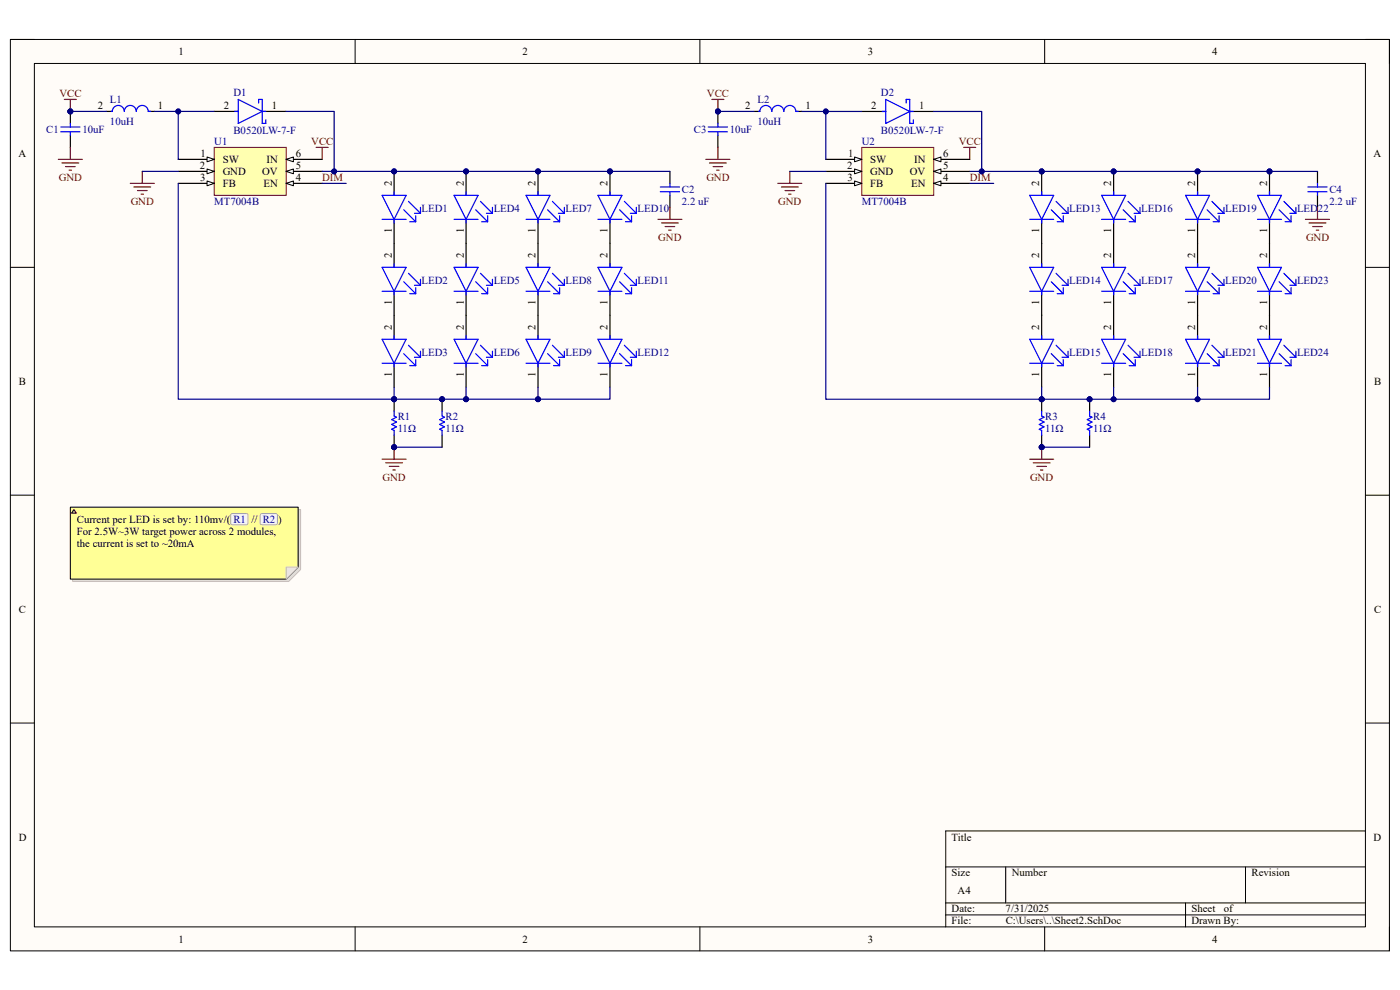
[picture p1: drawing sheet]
<svg xmlns="http://www.w3.org/2000/svg" width="297mm" height="210mm" viewBox="0 0 297 210" stroke-linecap="round" stroke-linejoin="round" font-family="sans-serif">
<path d="M2.2 8.4h292.6v193.3h-292.6z" fill-rule="evenodd" fill="#fffcf8"/>
<path d="M2.2 8.4h292.6v193.3h-292.6z" fill="none" stroke="#000" stroke-width=".21"/>
<path d="M7.3 13.5h282.4v183.1h-282.4z" fill-rule="evenodd" fill="#fffcf8"/>
<g fill="none" stroke="#000" stroke-width=".21">
<path d="M2.2 8.4h5.1M7.3 13.5h282.4v183.1h-282.4zM75.3 8.4v5.1M148.5 8.4v5.1M221.6 8.4v5.1M289.7 8.4h5.1v5.1M2.2 56.7h5.1M289.7 56.7h5.1M2.2 105h5.1M289.7 105.1h5.1M2.2 153.4h5.1M289.7 153.4h5.1"/>
<path d="M289.7 176.3h-89.1v20.3M75.3 196.6v5.1M148.5 196.6v5.1M200.6 183.9h89.1M200.6 191.5h89.1M200.6 194.1h89.1M213.4 183.9v7.6M221.6 196.6v5.1M251.5 191.5v5.1M264.2 183.9v7.6M294.8 196.6v5.1"/>
</g>
<path d="M67.1 31.3h2.5M68.3 31.3v2.5" fill="none" stroke="#800000" stroke-width=".25"/>
<circle cx="14.9" cy="23.6" r=".51" fill="#000080"/>
<circle cx="14.9" cy="23.6" r=".51" fill="none" stroke="#000080" stroke-width=".21"/>
<path d="M14.9 23.6v2.6" fill="none" stroke="#000" stroke-width=".25"/>
<circle cx="14.9" cy="23.6" r=".51" fill="#000080"/>
<circle cx="14.9" cy="23.6" r=".51" fill="none" stroke="#000080" stroke-width=".21"/>
<path d="M14.9 28.7v2.6M22.6 23.6h1.2M31.5 23.6h1.2M142.1 36.4v2.5M142.1 41.4v2.6" fill="none" stroke="#000" stroke-width=".25"/>
<path d="M12.9 28h4.1M12.9 26.9h4.1M14.9 26.2v.7M14.9 28v.7M23.6 23.6h.2a1.27 1.27 0 0 1 1.3-1.2 1.27 1.27 0 0 1 1.3 1.2 1.27 1.27 0 0 1 1.2-1.2 1.27 1.27 0 0 1 1.3 1.2 1.27 1.27 0 0 1 1.3-1.2 1.27 1.27 0 0 1 1.3 1.2h.5M140.1 39.7h4.1M142.1 38.9v.8M140.1 40.7h4.1M142.1 40.7v.7" fill="none" stroke="#00f" stroke-width=".25"/>
<g fill="none" stroke="#800000" stroke-width=".25">
<path d="M12.4 33.8h5.1M13.1 34.6h3.6M13.9 35.3h2M14.7 36.1h.5M14.9 31.3v2.5M139.6 46.5h5.1M140.3 47.3h3.6M141.1 48.1h2M141.9 48.8h.5M142.1 44v2.5M81.1 97.4h5.1M81.8 98.2h3.6"/>
<path d="M82.6 98.9h2M83.4 99.7h.5M83.6 94.9v2.5"/>
</g>
<circle cx="83.6" cy="94.9" r=".51" fill="#000080"/>
<circle cx="83.6" cy="94.9" r=".51" fill="none" stroke="#000080" stroke-width=".21"/>
<circle cx="83.6" cy="84.7" r=".51" fill="#000080"/>
<circle cx="83.6" cy="84.7" r=".51" fill="none" stroke="#000080" stroke-width=".21"/>
<circle cx="83.6" cy="94.9" r=".51" fill="#000080"/>
<circle cx="83.6" cy="94.9" r=".51" fill="none" stroke="#000080" stroke-width=".21"/>
<path d="M83.6 84.7v2.5" fill="none" stroke="#000" stroke-width=".25"/>
<circle cx="83.6" cy="84.7" r=".51" fill="#000080"/>
<circle cx="83.6" cy="84.7" r=".51" fill="none" stroke="#000080" stroke-width=".21"/>
<path d="M83.6 92.3v2.6" fill="none" stroke="#000" stroke-width=".25"/>
<circle cx="83.6" cy="94.9" r=".51" fill="#000080"/>
<circle cx="83.6" cy="94.9" r=".51" fill="none" stroke="#000080" stroke-width=".21"/>
<g fill="none" stroke="#00f" stroke-width=".25">
<path d="M49.8 23.6h.7M50.5 21.1l5.1 2.5-5.1 2.6zM54.9 21.9v-.8h.7v5.1h.8v-.8M55.6 23.6h.8M81.1 56.7h5.1l-2.6 5.1zM83.6 55.9v.8M85.6 59.8l2.6 2.5M86.7 58l2.5 2.5M89.2 59.3v1.2M81.1 72h5.1l-2.6 5.1zM81.1 77.1h5.1M81.1 61.8h5.1"/>
<path d="M83.6 61.8v.8M83.6 71.2v.8M83.6 77.1v.7M85.6 75l2.6 2.6M86.7 73.2l2.5 2.6M86.9 77.6h1.3M86.9 62.3h1.3M87.9 75.8h1.3M87.9 60.5h1.3M88.2 61v1.3M88.2 76.3v1.3M89.2 74.5v1.3"/>
<path d="M83.6 87.2v1.1l.5 .2-1 .5 1 .5-1 .5 1 .5-1 .6 .5 .2v1"/>
</g>
<path d="M45.5 23.6h5M55.6 23.6h5.1M83.6 51.6v5.1M83.6 61.8v10.2M83.6 77.1v5" fill="none" stroke="#000" stroke-width=".25"/>
<circle cx="83.6" cy="36.4" r=".51" fill="#000080"/>
<circle cx="83.6" cy="36.4" r=".51" fill="none" stroke="#000080" stroke-width=".21"/>
<path d="M83.6 36.4v5" fill="none" stroke="#000" stroke-width=".25"/>
<circle cx="83.6" cy="36.4" r=".51" fill="#000080"/>
<circle cx="83.6" cy="36.4" r=".51" fill="none" stroke="#000080" stroke-width=".21"/>
<path d="M83.6 46.5v5.1" fill="none" stroke="#000" stroke-width=".25"/>
<path d="M81.1 41.4h5.1l-2.6 5.1zM81.1 46.5h5.1M83.6 40.7v.7M83.6 46.5v.8M85.6 44.5l2.6 2.5M86.7 42.7l2.5 2.6M86.9 47h1.3M87.9 45.3h1.3M88.2 45.8v1.2M89.2 44v1.3" fill="none" stroke="#00f" stroke-width=".25"/>
<path d="M13.6 21.1h2.6M14.9 21.1v2.5M27.6 38.9h5.1M28.4 39.7h3.6M30.2 36.4v2.5M29.2 40.4h2M29.9 41.2h.5" fill="none" stroke="#800000" stroke-width=".25"/>
<circle cx="14.9" cy="23.6" r=".51" fill="#000080"/>
<circle cx="14.9" cy="23.6" r=".51" fill="none" stroke="#000080" stroke-width=".21"/>
<path d="M98.9 51.6v5.1M98.9 61.8v10.2M98.9 77.1v5" fill="none" stroke="#000" stroke-width=".25"/>
<g fill="none" stroke="#00f" stroke-width=".25">
<path d="M96.3 56.7h5.1l-2.5 5.1zM98.9 55.9v.8M100.9 59.8l2.6 2.5M101.9 58l2.6 2.5M104.5 59.3v1.2M96.3 72h5.1l-2.5 5.1zM96.3 77.1h5.1M96.3 61.8h5.1M98.9 61.8v.8M98.9 71.2v.8M98.9 77.1v.7M100.9 75l2.6 2.6"/>
<path d="M101.9 73.2l2.6 2.6M102.2 77.6h1.3M102.2 62.3h1.3M103.2 75.8h1.3M103.2 60.5h1.3M103.5 61v1.3M103.5 76.3v1.3M104.5 74.5v1.3"/>
</g>
<circle cx="98.9" cy="36.4" r=".51" fill="#000080"/>
<circle cx="98.9" cy="36.4" r=".51" fill="none" stroke="#000080" stroke-width=".21"/>
<path d="M98.9 36.4v5" fill="none" stroke="#000" stroke-width=".25"/>
<circle cx="98.9" cy="36.4" r=".51" fill="#000080"/>
<circle cx="98.9" cy="36.4" r=".51" fill="none" stroke="#000080" stroke-width=".21"/>
<path d="M98.9 46.5v5.1" fill="none" stroke="#000" stroke-width=".25"/>
<path d="M96.3 41.4h5.1l-2.5 5.1zM96.3 46.5h5.1M98.9 40.7v.7M98.9 46.5v.8M100.9 44.5l2.6 2.5M101.9 42.7l2.6 2.6M102.2 47h1.3M103.2 45.3h1.3M103.5 45.8v1.2M104.5 44v1.3" fill="none" stroke="#00f" stroke-width=".25"/>
<path d="M204.4 31.3h2.6M205.7 31.3v2.5" fill="none" stroke="#800000" stroke-width=".25"/>
<circle cx="152.3" cy="23.6" r=".51" fill="#000080"/>
<circle cx="152.3" cy="23.6" r=".51" fill="none" stroke="#000080" stroke-width=".21"/>
<path d="M152.3 23.6v2.6" fill="none" stroke="#000" stroke-width=".25"/>
<circle cx="152.3" cy="23.6" r=".51" fill="#000080"/>
<circle cx="152.3" cy="23.6" r=".51" fill="none" stroke="#000080" stroke-width=".21"/>
<path d="M152.3 28.7v2.6M159.9 23.6h1.3M168.8 23.6h1.3M279.5 36.4v2.5M279.5 41.4v2.6" fill="none" stroke="#000" stroke-width=".25"/>
<path d="M150.3 28h4M150.3 26.9h4M152.3 26.2v.7M152.3 28v.7M161 23.6h.2a1.27 1.27 0 0 1 1.3-1.2 1.27 1.27 0 0 1 1.2 1.2 1.27 1.27 0 0 1 1.3-1.2 1.27 1.27 0 0 1 1.3 1.2 1.27 1.27 0 0 1 1.3-1.2 1.27 1.27 0 0 1 1.2 1.2h.5M277.5 39.7h4M279.5 38.9v.8M277.5 40.7h4M279.5 40.7v.7" fill="none" stroke="#00f" stroke-width=".25"/>
<g fill="none" stroke="#800000" stroke-width=".25">
<path d="M149.8 33.8h5M150.5 34.6h3.6M151.3 35.3h2M152 36.1h.6M152.3 31.3v2.5M277 46.5h5M277.7 47.3h3.6M278.5 48.1h2M279.3 48.8h.5M279.5 44v2.5M218.5 97.4h5M219.2 98.2h3.6"/>
<path d="M220 98.9h2M220.7 99.7h.5M221 94.9v2.5"/>
</g>
<circle cx="221" cy="94.9" r=".51" fill="#000080"/>
<circle cx="221" cy="94.9" r=".51" fill="none" stroke="#000080" stroke-width=".21"/>
<circle cx="221" cy="84.7" r=".51" fill="#000080"/>
<circle cx="221" cy="84.7" r=".51" fill="none" stroke="#000080" stroke-width=".21"/>
<circle cx="221" cy="94.9" r=".51" fill="#000080"/>
<circle cx="221" cy="94.9" r=".51" fill="none" stroke="#000080" stroke-width=".21"/>
<path d="M221 84.7v2.5" fill="none" stroke="#000" stroke-width=".25"/>
<circle cx="221" cy="84.7" r=".51" fill="#000080"/>
<circle cx="221" cy="84.7" r=".51" fill="none" stroke="#000080" stroke-width=".21"/>
<path d="M221 92.3v2.6" fill="none" stroke="#000" stroke-width=".25"/>
<circle cx="221" cy="94.9" r=".51" fill="#000080"/>
<circle cx="221" cy="94.9" r=".51" fill="none" stroke="#000080" stroke-width=".21"/>
<g fill="none" stroke="#00f" stroke-width=".25">
<path d="M187.2 23.6h.7M187.9 21.1l5.1 2.5-5.1 2.6zM192.2 21.9v-.8h.8v5.1h.8v-.8M193 23.6h.8M233.7 56.7h5.1l-2.5 5.1zM236.3 55.9v.8M238.3 59.8l2.5 2.5M239.3 58l2.6 2.5M241.9 59.3v1.2M233.7 72h5.1l-2.5 5.1zM233.7 77.1h5.1M233.7 61.8h5.1"/>
<path d="M236.3 61.8v.8M236.3 71.2v.8M236.3 77.1v.7M238.3 75l2.5 2.6M239.3 73.2l2.6 2.6M239.6 77.6h1.2M239.6 62.3h1.2M240.6 75.8h1.3M240.6 60.5h1.3M240.8 61v1.3M240.8 76.3v1.3M241.9 74.5v1.3"/>
<path d="M221 87.2v1.1l.5 .2-1 .5 1 .5-1 .5 1 .6-1 .5 .5 .2v1"/>
</g>
<path d="M182.8 23.6h5.1M193 23.6h5.1M236.3 51.6v5.1M236.3 61.8v10.2M236.3 77.1v5" fill="none" stroke="#000" stroke-width=".25"/>
<circle cx="236.3" cy="36.4" r=".51" fill="#000080"/>
<circle cx="236.3" cy="36.4" r=".51" fill="none" stroke="#000080" stroke-width=".21"/>
<path d="M236.3 36.4v5" fill="none" stroke="#000" stroke-width=".25"/>
<circle cx="236.3" cy="36.4" r=".51" fill="#000080"/>
<circle cx="236.3" cy="36.4" r=".51" fill="none" stroke="#000080" stroke-width=".21"/>
<path d="M236.3 46.5v5.1" fill="none" stroke="#000" stroke-width=".25"/>
<path d="M233.7 41.4h5.1l-2.5 5.1zM233.7 46.5h5.1M236.3 40.7v.7M236.3 46.5v.8M238.3 44.5l2.5 2.5M239.3 42.7l2.6 2.6M239.6 47h1.2M240.6 45.3h1.3M240.8 45.8v1.2M241.9 44v1.3" fill="none" stroke="#00f" stroke-width=".25"/>
<path d="M151 21.1h2.6M152.3 21.1v2.5M165 38.9h5.1M165.8 39.7h3.5M167.6 36.4v2.5M166.5 40.4h2.1M167.3 41.2h.5" fill="none" stroke="#800000" stroke-width=".25"/>
<circle cx="152.3" cy="23.6" r=".51" fill="#000080"/>
<circle cx="152.3" cy="23.6" r=".51" fill="none" stroke="#000080" stroke-width=".21"/>
<path d="M221 51.6v5.1M221 61.8v10.2M221 77.1v5" fill="none" stroke="#000" stroke-width=".25"/>
<g fill="none" stroke="#00f" stroke-width=".25">
<path d="M218.5 56.7h5l-2.5 5.1zM221 55.9v.8M223 59.8l2.6 2.5M224 58l2.6 2.5M226.6 59.3v1.2M218.5 72h5l-2.5 5.1zM218.5 77.1h5M218.5 61.8h5M221 61.8v.8M221 71.2v.8M221 77.1v.7M223 75l2.6 2.6"/>
<path d="M224 73.2l2.6 2.6M224.3 77.6h1.3M224.3 62.3h1.3M225.3 75.8h1.3M225.3 60.5h1.3M225.6 61v1.3M225.6 76.3v1.3M226.6 74.5v1.3"/>
</g>
<circle cx="221" cy="36.4" r=".51" fill="#000080"/>
<circle cx="221" cy="36.4" r=".51" fill="none" stroke="#000080" stroke-width=".21"/>
<path d="M221 36.4v5" fill="none" stroke="#000" stroke-width=".25"/>
<circle cx="221" cy="36.4" r=".51" fill="#000080"/>
<circle cx="221" cy="36.4" r=".51" fill="none" stroke="#000080" stroke-width=".21"/>
<path d="M221 46.5v5.1" fill="none" stroke="#000" stroke-width=".25"/>
<path d="M218.5 41.4h5l-2.5 5.1zM218.5 46.5h5M221 40.7v.7M221 46.5v.8M223 44.5l2.6 2.5M224 42.7l2.6 2.6M224.3 47h1.3M225.3 45.3h1.3M225.6 45.8v1.2M226.6 44v1.3" fill="none" stroke="#00f" stroke-width=".25"/>
<circle cx="114.1" cy="36.4" r=".51" fill="#000080"/>
<circle cx="114.1" cy="36.4" r=".51" fill="none" stroke="#000080" stroke-width=".21"/>
<path d="M114.1 36.4v5" fill="none" stroke="#000" stroke-width=".25"/>
<circle cx="114.1" cy="36.4" r=".51" fill="#000080"/>
<circle cx="114.1" cy="36.4" r=".51" fill="none" stroke="#000080" stroke-width=".21"/>
<path d="M114.1 46.5v5.1M129.4 51.6v5.1M129.4 61.8v5.1" fill="none" stroke="#000" stroke-width=".25"/>
<g fill="none" stroke="#00f" stroke-width=".25">
<path d="M111.6 41.4h5.1l-2.6 5.1zM111.6 46.5h5.1M114.1 40.7v.7M114.1 46.5v.8M116.2 44.5l2.5 2.5M117.2 42.7l2.5 2.6M117.4 47h1.3M118.5 45.3h1.2M118.7 45.8v1.2M119.7 44v1.3M126.9 56.7h5l-2.5 5.1zM129.4 55.9v.8"/>
<path d="M131.4 59.8l2.6 2.5M132.5 58l2.5 2.5M135 59.3v1.2M126.9 61.8h5M129.4 61.8v.8M132.7 62.3h1.3M133.7 60.5h1.3M134 61v1.3"/>
</g>
<circle cx="129.4" cy="36.4" r=".51" fill="#000080"/>
<circle cx="129.4" cy="36.4" r=".51" fill="none" stroke="#000080" stroke-width=".21"/>
<path d="M129.4 36.4v5" fill="none" stroke="#000" stroke-width=".25"/>
<circle cx="129.4" cy="36.4" r=".51" fill="#000080"/>
<circle cx="129.4" cy="36.4" r=".51" fill="none" stroke="#000080" stroke-width=".21"/>
<path d="M114.1 51.6v5.1M129.4 46.5v5.1M254.1 51.6v5.1M114.1 61.8v10.2M114.1 77.1v5M129.4 66.9v5.1M129.4 77.1v5M254.1 61.8v10.2M254.1 77.1v5" fill="none" stroke="#000" stroke-width=".25"/>
<g fill="none" stroke="#00f" stroke-width=".25">
<path d="M111.6 56.7h5.1l-2.6 5.1zM114.1 55.9v.8M116.2 59.8l2.5 2.5M117.2 58l2.5 2.5M119.7 59.3v1.2M126.9 41.4h5l-2.5 5.1zM126.9 46.5h5M129.4 40.7v.7M129.4 46.5v.8M131.4 44.5l2.6 2.5M132.5 42.7l2.5 2.6M132.7 47h1.3"/>
<path d="M133.7 45.3h1.3M134 45.8v1.2M135 44v1.3M251.5 56.7h5.1l-2.5 5.1zM254.1 55.9v.8M256.1 59.8l2.5 2.5M257.1 58l2.6 2.5M259.7 59.3v1.2M111.6 72h5.1l-2.6 5.1zM111.6 77.1h5.1M111.6 61.8h5.1M114.1 61.8v.8"/>
<path d="M114.1 71.2v.8M114.1 77.1v.7M116.2 75l2.5 2.6M117.2 73.2l2.5 2.6M117.4 77.6h1.3M117.4 62.3h1.3M118.5 75.8h1.2M118.5 60.5h1.2M118.7 61v1.3M118.7 76.3v1.3M119.7 74.5v1.3M126.9 72h5l-2.5 5.1z"/>
<path d="M126.9 77.1h5M129.4 71.2v.8M129.4 77.1v.7M131.4 75l2.6 2.6M132.5 73.2l2.5 2.6M132.7 77.6h1.3M133.7 75.8h1.3M134 76.3v1.3M135 74.5v1.3M251.5 72h5.1l-2.5 5.1zM251.5 77.1h5.1M251.5 61.8h5.1"/>
<path d="M254.1 61.8v.8M254.1 71.2v.8M254.1 77.1v.7M256.1 75l2.5 2.6M257.1 73.2l2.6 2.6M257.4 77.6h1.2M257.4 62.3h1.2M258.4 75.8h1.3M258.4 60.5h1.3M258.6 61v1.3M258.6 76.3v1.3M259.7 74.5v1.3"/>
</g>
<circle cx="254.1" cy="36.4" r=".51" fill="#000080"/>
<circle cx="254.1" cy="36.4" r=".51" fill="none" stroke="#000080" stroke-width=".21"/>
<path d="M254.1 36.4v5" fill="none" stroke="#000" stroke-width=".25"/>
<circle cx="254.1" cy="36.4" r=".51" fill="#000080"/>
<circle cx="254.1" cy="36.4" r=".51" fill="none" stroke="#000080" stroke-width=".21"/>
<path d="M254.1 46.5v5.1M269.3 51.6v5.1M269.3 61.8v10.2M269.3 77.1v5" fill="none" stroke="#000" stroke-width=".25"/>
<g fill="none" stroke="#00f" stroke-width=".25">
<path d="M251.5 41.4h5.1l-2.5 5.1zM251.5 46.5h5.1M254.1 40.7v.7M254.1 46.5v.8M256.1 44.5l2.5 2.5M257.1 42.7l2.6 2.6M257.4 47h1.2M258.4 45.3h1.3M258.6 45.8v1.2M259.7 44v1.3M266.8 56.7h5.1l-2.6 5.1zM269.3 55.9v.8"/>
<path d="M271.4 59.8l2.5 2.5M272.4 58l2.5 2.5M274.9 59.3v1.2M266.8 72h5.1l-2.6 5.1zM266.8 77.1h5.1M266.8 61.8h5.1M269.3 61.8v.8M269.3 71.2v.8M269.3 77.1v.7M271.4 75l2.5 2.6M272.4 73.2l2.5 2.6M272.6 77.6h1.3"/>
<path d="M272.6 62.3h1.3M273.7 75.8h1.2M273.7 60.5h1.2M273.9 61v1.3M273.9 76.3v1.3M274.9 74.5v1.3"/>
</g>
<circle cx="269.3" cy="36.4" r=".51" fill="#000080"/>
<circle cx="269.3" cy="36.4" r=".51" fill="none" stroke="#000080" stroke-width=".21"/>
<path d="M269.3 36.4v5" fill="none" stroke="#000" stroke-width=".25"/>
<circle cx="269.3" cy="36.4" r=".51" fill="#000080"/>
<circle cx="269.3" cy="36.4" r=".51" fill="none" stroke="#000080" stroke-width=".21"/>
<path d="M269.3 46.5v5.1" fill="none" stroke="#000" stroke-width=".25"/>
<path d="M266.8 41.4h5.1l-2.6 5.1zM266.8 46.5h5.1M269.3 40.7v.7M269.3 46.5v.8M271.4 44.5l2.5 2.5M272.4 42.7l2.5 2.6M272.6 47h1.3M273.7 45.3h1.2M273.9 45.8v1.2M274.9 44v1.3" fill="none" stroke="#00f" stroke-width=".25"/>
<circle cx="93.8" cy="84.7" r=".51" fill="#000080"/>
<circle cx="93.8" cy="84.7" r=".51" fill="none" stroke="#000080" stroke-width=".21"/>
<path d="M93.8 84.7v2.5" fill="none" stroke="#000" stroke-width=".25"/>
<circle cx="93.8" cy="84.7" r=".51" fill="#000080"/>
<circle cx="93.8" cy="84.7" r=".51" fill="none" stroke="#000080" stroke-width=".21"/>
<path d="M93.8 92.3v2.6" fill="none" stroke="#000" stroke-width=".25"/>
<path d="M93.8 87.2v1.1l.5 .2-1 .5 1 .5-1 .5 1 .5-1 .6 .5 .2v1" fill="none" stroke="#00f" stroke-width=".25"/>
<circle cx="231.2" cy="84.7" r=".51" fill="#000080"/>
<circle cx="231.2" cy="84.7" r=".51" fill="none" stroke="#000080" stroke-width=".21"/>
<path d="M231.2 84.7v2.5" fill="none" stroke="#000" stroke-width=".25"/>
<circle cx="231.2" cy="84.7" r=".51" fill="#000080"/>
<circle cx="231.2" cy="84.7" r=".51" fill="none" stroke="#000080" stroke-width=".21"/>
<path d="M231.2 92.3v2.6" fill="none" stroke="#000" stroke-width=".25"/>
<path d="M231.2 87.2v1.1l.5 .2-1 .5 1 .5-1 .5 1 .6-1 .5 .5 .2v1" fill="none" stroke="#00f" stroke-width=".25"/>
<path d="M45.5 31.3h15.2v10.1h-15.2z" fill-rule="evenodd" fill="#ffffb0"/>
<path d="M45.5 31.3h15.2v10.1h-15.2z" fill="none" stroke="#800000" stroke-width=".21"/>
<path d="M37.8 33.8h7.7" fill="none" stroke="#000" stroke-width=".25"/>
<path d="M43.9 33.3l1.6 .5-1.6 .5z" fill="#f8fcff"/>
<path d="M43.9 33.3l1.6 .5-1.6 .5z" fill="none" stroke="#000" stroke-width=".21"/>
<path d="M37.8 36.4h7.7" fill="none" stroke="#000" stroke-width=".25"/>
<path d="M43.9 35.8l1.6 .6-1.6 .5z" fill="#f8fcff"/>
<path d="M43.9 35.8l1.6 .6-1.6 .5z" fill="none" stroke="#000" stroke-width=".21"/>
<path d="M37.8 38.9h7.7" fill="none" stroke="#000" stroke-width=".25"/>
<path d="M43.9 38.4l1.6 .5-1.6 .5z" fill="#f8fcff"/>
<path d="M43.9 38.4l1.6 .5-1.6 .5z" fill="none" stroke="#000" stroke-width=".21"/>
<path d="M60.7 38.9h7.6" fill="none" stroke="#000" stroke-width=".25"/>
<path d="M60.7 38.9l1.5-.5v1z" fill="#f8fcff"/>
<path d="M60.7 38.9l1.5-.5v1z" fill="none" stroke="#000" stroke-width=".21"/>
<path d="M60.7 36.4h7.6" fill="none" stroke="#000" stroke-width=".25"/>
<path d="M60.7 36.4l1.5-.6v1.1z" fill="#f8fcff"/>
<path d="M60.7 36.4l1.5-.6v1.1z" fill="none" stroke="#000" stroke-width=".21"/>
<path d="M60.7 33.8h7.6" fill="none" stroke="#000" stroke-width=".25"/>
<path d="M60.7 33.8l1.5-.5v1z" fill="#f8fcff"/>
<path d="M60.7 33.8l1.5-.5v1z" fill="none" stroke="#000" stroke-width=".21"/>
<path d="M182.8 31.3h15.3v10.1h-15.3z" fill-rule="evenodd" fill="#ffffb0"/>
<path d="M182.8 31.3h15.3v10.1h-15.3z" fill="none" stroke="#800000" stroke-width=".21"/>
<path d="M175.2 33.8h7.6" fill="none" stroke="#000" stroke-width=".25"/>
<path d="M181.3 33.3l1.5 .5-1.5 .5z" fill="#f8fcff"/>
<path d="M181.3 33.3l1.5 .5-1.5 .5z" fill="none" stroke="#000" stroke-width=".21"/>
<path d="M175.2 36.4h7.6" fill="none" stroke="#000" stroke-width=".25"/>
<path d="M181.3 35.8l1.5 .6-1.5 .5z" fill="#f8fcff"/>
<path d="M181.3 35.8l1.5 .6-1.5 .5z" fill="none" stroke="#000" stroke-width=".21"/>
<path d="M175.2 38.9h7.6" fill="none" stroke="#000" stroke-width=".25"/>
<path d="M181.3 38.4l1.5 .5-1.5 .5z" fill="#f8fcff"/>
<path d="M181.3 38.4l1.5 .5-1.5 .5z" fill="none" stroke="#000" stroke-width=".21"/>
<path d="M198.1 38.9h7.6" fill="none" stroke="#000" stroke-width=".25"/>
<path d="M198.1 38.9l1.5-.5v1z" fill="#f8fcff"/>
<path d="M198.1 38.9l1.5-.5v1z" fill="none" stroke="#000" stroke-width=".21"/>
<path d="M198.1 36.4h7.6" fill="none" stroke="#000" stroke-width=".25"/>
<path d="M198.1 36.4l1.5-.6v1.1z" fill="#f8fcff"/>
<path d="M198.1 36.4l1.5-.6v1.1z" fill="none" stroke="#000" stroke-width=".21"/>
<path d="M198.1 33.8h7.6" fill="none" stroke="#000" stroke-width=".25"/>
<path d="M198.1 33.8l1.5-.5v1z" fill="#f8fcff"/>
<path d="M198.1 33.8l1.5-.5v1z" fill="none" stroke="#000" stroke-width=".21"/>
<path d="M60.7 23.6h10.2v12.8h-2.6" fill="none" stroke="#000080" stroke-width=".25"/>
<circle cx="70.9" cy="36.4" r=".51" fill="#000080"/>
<circle cx="70.9" cy="36.4" r=".51" fill="none" stroke="#000080" stroke-width=".21"/>
<path d="M37.8 38.9v45.8h45.8M68.3 38.9h5.1" fill="none" stroke="#000080" stroke-width=".25"/>
<circle cx="83.6" cy="84.7" r=".51" fill="#000080"/>
<circle cx="83.6" cy="84.7" r=".51" fill="none" stroke="#000080" stroke-width=".21"/>
<path d="M30.2 36.4h7.6M32.7 23.6h12.8" fill="none" stroke="#000080" stroke-width=".25"/>
<circle cx="37.8" cy="23.6" r=".51" fill="#000080"/>
<circle cx="37.8" cy="23.6" r=".51" fill="none" stroke="#000080" stroke-width=".21"/>
<path d="M37.8 23.6v10.2" fill="none" stroke="#000080" stroke-width=".25"/>
<circle cx="37.8" cy="23.6" r=".51" fill="#000080"/>
<circle cx="37.8" cy="23.6" r=".51" fill="none" stroke="#000080" stroke-width=".21"/>
<path d="M14.9 23.6h7.7" fill="none" stroke="#000080" stroke-width=".25"/>
<circle cx="14.9" cy="23.6" r=".51" fill="#000080"/>
<circle cx="14.9" cy="23.6" r=".51" fill="none" stroke="#000080" stroke-width=".21"/>
<path d="M70.9 36.4h71.2" fill="none" stroke="#000080" stroke-width=".25"/>
<circle cx="70.9" cy="36.4" r=".51" fill="#000080"/>
<circle cx="70.9" cy="36.4" r=".51" fill="none" stroke="#000080" stroke-width=".21"/>
<circle cx="83.6" cy="36.4" r=".51" fill="#000080"/>
<circle cx="83.6" cy="36.4" r=".51" fill="none" stroke="#000080" stroke-width=".21"/>
<circle cx="98.9" cy="36.4" r=".51" fill="#000080"/>
<circle cx="98.9" cy="36.4" r=".51" fill="none" stroke="#000080" stroke-width=".21"/>
<circle cx="114.1" cy="36.4" r=".51" fill="#000080"/>
<circle cx="114.1" cy="36.4" r=".51" fill="none" stroke="#000080" stroke-width=".21"/>
<circle cx="129.4" cy="36.4" r=".51" fill="#000080"/>
<circle cx="129.4" cy="36.4" r=".51" fill="none" stroke="#000080" stroke-width=".21"/>
<path d="M83.6 82.1v2.6" fill="none" stroke="#000080" stroke-width=".25"/>
<circle cx="83.6" cy="84.7" r=".51" fill="#000080"/>
<circle cx="83.6" cy="84.7" r=".51" fill="none" stroke="#000080" stroke-width=".21"/>
<path d="M198.1 23.6h10.2v12.8h-2.6" fill="none" stroke="#000080" stroke-width=".25"/>
<circle cx="208.3" cy="36.4" r=".51" fill="#000080"/>
<circle cx="208.3" cy="36.4" r=".51" fill="none" stroke="#000080" stroke-width=".21"/>
<path d="M167.6 36.4h7.6M170.1 23.6h12.7M205.7 38.9h5.1" fill="none" stroke="#000080" stroke-width=".25"/>
<circle cx="175.2" cy="23.6" r=".51" fill="#000080"/>
<circle cx="175.2" cy="23.6" r=".51" fill="none" stroke="#000080" stroke-width=".21"/>
<path d="M175.2 23.6v10.2" fill="none" stroke="#000080" stroke-width=".25"/>
<circle cx="175.2" cy="23.6" r=".51" fill="#000080"/>
<circle cx="175.2" cy="23.6" r=".51" fill="none" stroke="#000080" stroke-width=".21"/>
<path d="M152.3 23.6h7.6" fill="none" stroke="#000080" stroke-width=".25"/>
<circle cx="152.3" cy="23.6" r=".51" fill="#000080"/>
<circle cx="152.3" cy="23.6" r=".51" fill="none" stroke="#000080" stroke-width=".21"/>
<path d="M83.6 84.7h15.3" fill="none" stroke="#000080" stroke-width=".25"/>
<circle cx="83.6" cy="84.7" r=".51" fill="#000080"/>
<circle cx="83.6" cy="84.7" r=".51" fill="none" stroke="#000080" stroke-width=".21"/>
<circle cx="93.8" cy="84.7" r=".51" fill="#000080"/>
<circle cx="93.8" cy="84.7" r=".51" fill="none" stroke="#000080" stroke-width=".21"/>
<circle cx="98.9" cy="84.7" r=".51" fill="#000080"/>
<circle cx="98.9" cy="84.7" r=".51" fill="none" stroke="#000080" stroke-width=".21"/>
<path d="M129.4 82.1v2.6h-15.3" fill="none" stroke="#000080" stroke-width=".25"/>
<circle cx="114.1" cy="84.7" r=".51" fill="#000080"/>
<circle cx="114.1" cy="84.7" r=".51" fill="none" stroke="#000080" stroke-width=".21"/>
<path d="M98.9 84.7h15.2" fill="none" stroke="#000080" stroke-width=".25"/>
<circle cx="114.1" cy="84.7" r=".51" fill="#000080"/>
<circle cx="114.1" cy="84.7" r=".51" fill="none" stroke="#000080" stroke-width=".21"/>
<circle cx="98.9" cy="84.7" r=".51" fill="#000080"/>
<circle cx="98.9" cy="84.7" r=".51" fill="none" stroke="#000080" stroke-width=".21"/>
<path d="M98.9 82.1v2.6" fill="none" stroke="#000080" stroke-width=".25"/>
<circle cx="98.9" cy="84.7" r=".51" fill="#000080"/>
<circle cx="98.9" cy="84.7" r=".51" fill="none" stroke="#000080" stroke-width=".21"/>
<path d="M114.1 82.1v2.6" fill="none" stroke="#000080" stroke-width=".25"/>
<circle cx="114.1" cy="84.7" r=".51" fill="#000080"/>
<circle cx="114.1" cy="84.7" r=".51" fill="none" stroke="#000080" stroke-width=".21"/>
<path d="M254.1 82.1v2.6h15.2v-2.6" fill="none" stroke="#000080" stroke-width=".25"/>
<circle cx="254.1" cy="84.7" r=".51" fill="#000080"/>
<circle cx="254.1" cy="84.7" r=".51" fill="none" stroke="#000080" stroke-width=".21"/>
<path d="M208.3 36.4h71.2" fill="none" stroke="#000080" stroke-width=".25"/>
<circle cx="208.3" cy="36.4" r=".51" fill="#000080"/>
<circle cx="208.3" cy="36.4" r=".51" fill="none" stroke="#000080" stroke-width=".21"/>
<circle cx="221" cy="36.4" r=".51" fill="#000080"/>
<circle cx="221" cy="36.4" r=".51" fill="none" stroke="#000080" stroke-width=".21"/>
<circle cx="236.3" cy="36.4" r=".51" fill="#000080"/>
<circle cx="236.3" cy="36.4" r=".51" fill="none" stroke="#000080" stroke-width=".21"/>
<circle cx="254.1" cy="36.4" r=".51" fill="#000080"/>
<circle cx="254.1" cy="36.4" r=".51" fill="none" stroke="#000080" stroke-width=".21"/>
<circle cx="269.3" cy="36.4" r=".51" fill="#000080"/>
<circle cx="269.3" cy="36.4" r=".51" fill="none" stroke="#000080" stroke-width=".21"/>
<path d="M221 84.7h33.1" fill="none" stroke="#000080" stroke-width=".25"/>
<circle cx="221" cy="84.7" r=".51" fill="#000080"/>
<circle cx="221" cy="84.7" r=".51" fill="none" stroke="#000080" stroke-width=".21"/>
<circle cx="231.2" cy="84.7" r=".51" fill="#000080"/>
<circle cx="231.2" cy="84.7" r=".51" fill="none" stroke="#000080" stroke-width=".21"/>
<circle cx="236.3" cy="84.7" r=".51" fill="#000080"/>
<circle cx="236.3" cy="84.7" r=".51" fill="none" stroke="#000080" stroke-width=".21"/>
<circle cx="254.1" cy="84.7" r=".51" fill="#000080"/>
<circle cx="254.1" cy="84.7" r=".51" fill="none" stroke="#000080" stroke-width=".21"/>
<path d="M175.2 38.9v45.8h45.8v-2.6" fill="none" stroke="#000080" stroke-width=".25"/>
<circle cx="221" cy="84.7" r=".51" fill="#000080"/>
<circle cx="221" cy="84.7" r=".51" fill="none" stroke="#000080" stroke-width=".21"/>
<path d="M236.3 82.1v2.6" fill="none" stroke="#000080" stroke-width=".25"/>
<circle cx="236.3" cy="84.7" r=".51" fill="#000080"/>
<circle cx="236.3" cy="84.7" r=".51" fill="none" stroke="#000080" stroke-width=".21"/>
<path d="M83.6 94.9h10.2" fill="none" stroke="#000080" stroke-width=".25"/>
<circle cx="83.6" cy="94.9" r=".51" fill="#000080"/>
<circle cx="83.6" cy="94.9" r=".51" fill="none" stroke="#000080" stroke-width=".21"/>
<path d="M221 94.9h10.2" fill="none" stroke="#000080" stroke-width=".25"/>
<circle cx="221" cy="94.9" r=".51" fill="#000080"/>
<circle cx="221" cy="94.9" r=".51" fill="none" stroke="#000080" stroke-width=".21"/>
<path d="M15.4 108.1h48.4v12.7l-2.6 2.6h-45.8z" fill-rule="evenodd" fill="#e0ddd7"/>
<path d="M15.4 108.1h48.4v12.7l-2.6 2.6h-45.8z" fill="none" stroke="#bfbdba" stroke-width=".21"/>
<path d="M14.9 107.6h48.4v12.7l-2.6 2.6h-45.8z" fill-rule="evenodd" fill="#ffff96"/>
<path d="M14.9 107.6h48.4v12.7l-2.6 2.6h-45.8z" fill="none" stroke="#000" stroke-width=".21"/>
<path d="M49.1 109h3.4l.1 .2v2l-.3 .1h-3.2l-.2-.3v-1.8z" fill-rule="evenodd" fill="#f5f5f5"/>
<path d="M49.1 109h3.4l.1 .2v2l-.3 .1h-3.2l-.2-.3v-1.8z" fill="none" stroke="#a9a9a9" stroke-width=".21"/>
<path d="M55.3 109h3.4l.2 .2-.1 2-.2 .1h-3.3l-.1-.3v-1.8z" fill-rule="evenodd" fill="#f5f5f5"/>
<path d="M55.3 109h3.4l.2 .2-.1 2-.2 .1h-3.3l-.1-.3v-1.8z" fill="none" stroke="#a9a9a9" stroke-width=".21"/>
<path d="M60.7 120.3h2.6l-2.6 2.6z" fill="#f2f0d8"/>
<path d="M60.7 120.3h2.6l-2.6 2.6z" fill="none" stroke="#bfbdba" stroke-width=".21"/>
<path d="M15.7 108.1l.5 .8h-1z" fill="#ffcc78"/>
<path d="M15.7 108.1l.5 .8h-1z" fill="none" stroke="#300" stroke-width=".21"/>
<g font-size="2.3">
<text x="37.9" y="11.7">1</text>
<text x="110.9" y="11.7">2</text>
<text x="184.1" y="11.7">3</text>
<text x="257.1" y="11.7">4</text>
<text x="20.7" y="23.1">2</text>
<text x="33.5" y="23.1">1</text>
<text x="47.5" y="23.1">2</text>
<text x="57.7" y="23.1">1</text>
<text x="158.1" y="23.1">2</text>
<text x="170.9" y="23.1">1</text>
<text x="184.8" y="23.1">2</text>
<text x="195" y="23.1">1</text>
<text x="3.9" y="33.3">A</text>
<text x="42.4" y="35.9">2</text>
<text x="42.5" y="33.3">1</text>
<text x="47.2" y="34.6">SW</text>
<text x="56.6" y="34.6">IN</text>
<text x="62.7" y="35.9">5</text>
<text x="62.7" y="33.3">6</text>
<text x="179.7" y="35.9">2</text>
<text x="179.9" y="33.3">1</text>
<text x="184.6" y="34.6">SW</text>
<text x="193.9" y="34.6">IN</text>
<text x="200.1" y="35.9">5</text>
<text x="200.1" y="33.3">6</text>
<text x="291.4" y="33.3">A</text>
<text x="42.5" y="38.4">3</text>
<text x="47.2" y="37.1">GND</text>
<text x="47.2" y="39.7">FB</text>
<text x="55.6" y="37.1">OV</text>
<text x="55.9" y="39.7">EN</text>
<text x="62.7" y="38.4">4</text>
<text x="83.1" y="39.4" transform="rotate(-90 83.1 39.4)">2</text>
<text x="98.4" y="39.4" transform="rotate(-90 98.4 39.4)">2</text>
<text x="113.6" y="39.4" transform="rotate(-90 113.6 39.4)">2</text>
<text x="128.9" y="39.4" transform="rotate(-90 128.9 39.4)">2</text>
<text x="179.8" y="38.4">3</text>
<text x="184.6" y="37.1">GND</text>
<text x="184.6" y="39.7">FB</text>
<text x="193" y="37.1">OV</text>
<text x="193.3" y="39.7">EN</text>
<text x="200.1" y="38.4">4</text>
<text x="220.5" y="39.4" transform="rotate(-90 220.5 39.4)">2</text>
<text x="235.8" y="39.4" transform="rotate(-90 235.8 39.4)">2</text>
<text x="253.6" y="39.4" transform="rotate(-90 253.6 39.4)">2</text>
<text x="268.8" y="39.4" transform="rotate(-90 268.8 39.4)">2</text>
<text x="83.1" y="49.4" transform="rotate(-90 83.1 49.4)">1</text>
<text x="98.4" y="49.4" transform="rotate(-90 98.4 49.4)">1</text>
<text x="113.6" y="49.4" transform="rotate(-90 113.6 49.4)">1</text>
<text x="128.9" y="49.4" transform="rotate(-90 128.9 49.4)">1</text>
<text x="220.5" y="49.4" transform="rotate(-90 220.5 49.4)">1</text>
<text x="235.8" y="49.4" transform="rotate(-90 235.8 49.4)">1</text>
<text x="253.6" y="49.4" transform="rotate(-90 253.6 49.4)">1</text>
<text x="268.8" y="49.4" transform="rotate(-90 268.8 49.4)">1</text>
<text x="83.1" y="54.7" transform="rotate(-90 83.1 54.7)">2</text>
<text x="98.4" y="54.7" transform="rotate(-90 98.4 54.7)">2</text>
<text x="113.6" y="54.7" transform="rotate(-90 113.6 54.7)">2</text>
<text x="128.9" y="54.7" transform="rotate(-90 128.9 54.7)">2</text>
<text x="220.5" y="54.7" transform="rotate(-90 220.5 54.7)">2</text>
<text x="235.8" y="54.7" transform="rotate(-90 235.8 54.7)">2</text>
<text x="253.6" y="54.7" transform="rotate(-90 253.6 54.7)">2</text>
<text x="268.8" y="54.7" transform="rotate(-90 268.8 54.7)">2</text>
<text x="83.1" y="64.7" transform="rotate(-90 83.1 64.7)">1</text>
<text x="98.4" y="64.7" transform="rotate(-90 98.4 64.7)">1</text>
<text x="113.6" y="64.7" transform="rotate(-90 113.6 64.7)">1</text>
<text x="128.9" y="64.7" transform="rotate(-90 128.9 64.7)">1</text>
<text x="220.5" y="64.7" transform="rotate(-90 220.5 64.7)">1</text>
<text x="235.8" y="64.7" transform="rotate(-90 235.8 64.7)">1</text>
<text x="253.6" y="64.7" transform="rotate(-90 253.6 64.7)">1</text>
<text x="268.8" y="64.7" transform="rotate(-90 268.8 64.7)">1</text>
<text x="83.1" y="69.9" transform="rotate(-90 83.1 69.9)">2</text>
<text x="98.4" y="69.9" transform="rotate(-90 98.4 69.9)">2</text>
<text x="113.6" y="69.9" transform="rotate(-90 113.6 69.9)">2</text>
<text x="128.9" y="69.9" transform="rotate(-90 128.9 69.9)">2</text>
<text x="220.5" y="69.9" transform="rotate(-90 220.5 69.9)">2</text>
<text x="235.8" y="69.9" transform="rotate(-90 235.8 69.9)">2</text>
<text x="253.6" y="69.9" transform="rotate(-90 253.6 69.9)">2</text>
<text x="268.8" y="69.9" transform="rotate(-90 268.8 69.9)">2</text>
<text x="4" y="81.6">B</text>
<text x="83.1" y="80" transform="rotate(-90 83.1 80)">1</text>
<text x="98.4" y="80" transform="rotate(-90 98.4 80)">1</text>
<text x="113.6" y="80" transform="rotate(-90 113.6 80)">1</text>
<text x="128.9" y="80" transform="rotate(-90 128.9 80)">1</text>
<text x="220.5" y="80" transform="rotate(-90 220.5 80)">1</text>
<text x="235.8" y="80" transform="rotate(-90 235.8 80)">1</text>
<text x="253.6" y="80" transform="rotate(-90 253.6 80)">1</text>
<text x="268.8" y="80" transform="rotate(-90 268.8 80)">1</text>
<text x="291.5" y="81.6">B</text>
<text x="16.3" y="110.9">Current per LED is set by: 110mv/( R1 // R2 )</text>
<text x="16.3" y="113.4">For 2.5W~3W target power across 2 modules,</text>
<text x="16.3" y="116.1">the current is set to ~20mA</text>
<text x="4" y="130">C</text>
<text x="291.5" y="130">C</text>
<text x="4" y="178.3">D</text>
<text x="201.9" y="178.3">Title</text>
<text x="291.4" y="178.3">D</text>
<text x="201.9" y="185.9">Size</text>
<text x="214.6" y="185.9">Number</text>
<text x="265.5" y="185.9">Revision</text>
<text x="203.2" y="189.7">A4</text>
<text x="201.9" y="193.5">Date:</text>
<text x="201.9" y="196.1">File:</text>
<text x="213.3" y="193.5">7/31/2025</text>
<text x="213.4" y="196.1">C:\Users\..\Sheet2.SchDoc</text>
<text x="252.8" y="193.5">Sheet</text>
<text x="252.8" y="196.1">Drawn By:</text>
<text x="259.6" y="193.5">of</text>
<text x="37.9" y="199.9">1</text>
<text x="110.9" y="199.9">2</text>
<text x="184.1" y="199.9">3</text>
<text x="257.1" y="199.9">4</text>
</g>
<g font-size="2.3" fill="#800000">
<text x="12.6" y="20.6">VCC</text>
<text x="150" y="20.6">VCC</text>
<text x="66" y="30.7">VCC</text>
<text x="203.4" y="30.7">VCC</text>
<text x="12.5" y="38.4">GND</text>
<text x="68.3" y="38.4">DIM</text>
<text x="149.9" y="38.4">GND</text>
<text x="205.7" y="38.4">DIM</text>
<text x="27.7" y="43.5">GND</text>
<text x="165.1" y="43.5">GND</text>
<text x="139.7" y="51.1">GND</text>
<text x="277.1" y="51.1">GND</text>
<text x="81.2" y="102">GND</text>
<text x="218.5" y="102">GND</text>
</g>
<g font-size="2.3" fill="#000080">
<text x="23.3" y="21.8">L1</text>
<text x="49.5" y="20.3">D1</text>
<text x="160.7" y="21.8">L2</text>
<text x="186.9" y="20.3">D2</text>
<text x="9.8" y="28.2">C1</text>
<text x="17.5" y="28.2">10uF</text>
<text x="23.3" y="26.4">10uH</text>
<text x="49.5" y="28.4">B0520LW-7-F</text>
<text x="147.2" y="28.2">C3</text>
<text x="154.9" y="28.2">10uF</text>
<text x="160.7" y="26.4">10uH</text>
<text x="186.9" y="28.4">B0520LW-7-F</text>
<text x="45.5" y="30.7">U1</text>
<text x="182.8" y="30.7">U2</text>
<text x="144.7" y="40.9">C2</text>
<text x="282" y="40.9">C4</text>
<text x="45.5" y="43.5">MT7004B</text>
<text x="89.5" y="45">LED1</text>
<text x="104.7" y="45">LED4</text>
<text x="120" y="45">LED7</text>
<text x="135.3" y="45">LED10</text>
<text x="144.7" y="43.5">2.2 uF</text>
<text x="182.8" y="43.5">MT7004B</text>
<text x="226.8" y="45">LED13</text>
<text x="242.1" y="45">LED16</text>
<text x="259.9" y="45">LED19</text>
<text x="275.2" y="45">LED22</text>
<text x="282" y="43.5">2.2 uF</text>
<text x="89.5" y="60.2">LED2</text>
<text x="104.7" y="60.2">LED5</text>
<text x="120" y="60.2">LED8</text>
<text x="135.3" y="60.2">LED11</text>
<text x="226.8" y="60.2">LED14</text>
<text x="242.1" y="60.2">LED17</text>
<text x="259.9" y="60.2">LED20</text>
<text x="275.2" y="60.2">LED23</text>
<text x="89.5" y="75.5">LED3</text>
<text x="104.7" y="75.5">LED6</text>
<text x="120" y="75.5">LED9</text>
<text x="135.3" y="75.5">LED12</text>
<text x="226.8" y="75.5">LED15</text>
<text x="242.1" y="75.5">LED18</text>
<text x="259.9" y="75.5">LED21</text>
<text x="275.2" y="75.5">LED24</text>
<text x="84.4" y="89">R1</text>
<text x="94.5" y="89">R2</text>
<text x="221.7" y="89">R3</text>
<text x="231.9" y="89">R4</text>
<text x="84.4" y="91.6">11Ω</text>
<text x="94.5" y="91.6">11Ω</text>
<text x="221.7" y="91.6">11Ω</text>
<text x="231.9" y="91.6">11Ω</text>
</g>
</svg>
